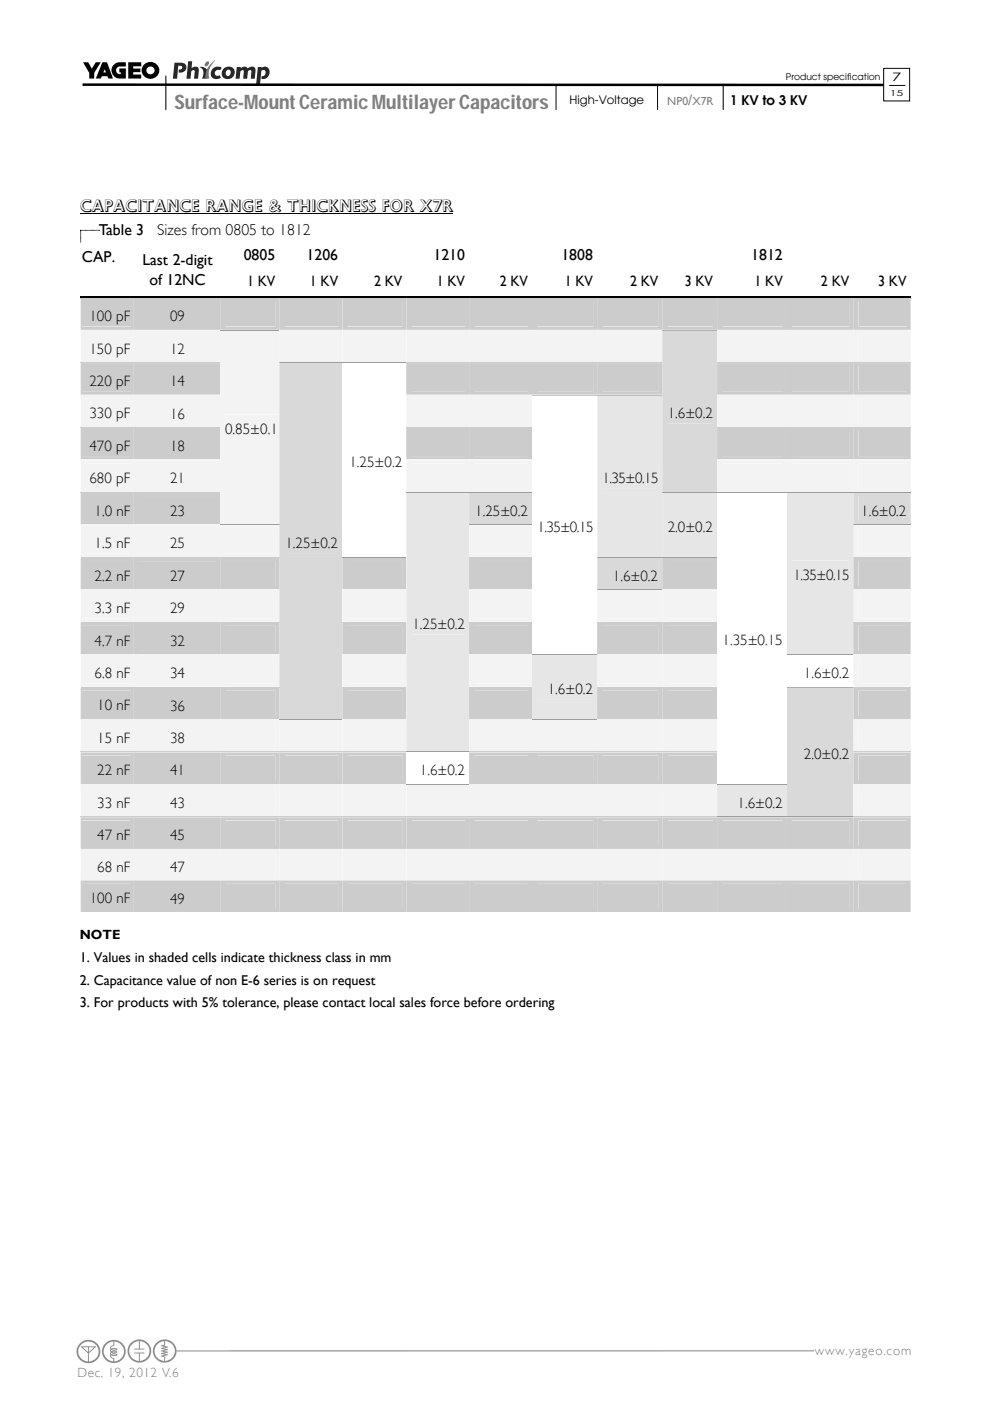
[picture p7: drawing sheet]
<svg xmlns="http://www.w3.org/2000/svg" width="210mm" height="297mm" viewBox="0 0 210 297" stroke-linecap="round" stroke-linejoin="round" font-family="sans-serif">
<path d="M117.9 18.2v5M139.5 18.2v5M153.4 18.2v5" fill="none" stroke="#000" stroke-width=".21"/>
<path d="M172.6 286.4h-140" fill="none" stroke="#808080" stroke-width=".21"/>
<g fill="#fff">
<circle cx="29.5" cy="286.5" r="2.49"/>
<circle cx="34.9" cy="286.5" r="2.49"/>
<circle cx="24.1" cy="286.6" r="2.49"/>
<circle cx="18.7" cy="286.6" r="2.5"/>
</g>
<g fill="#888f95">
<path d="M21.6 286.6a2.5 2.5 0 0 0 5 0 2.5 2.5 0 0 0-5 0zM22.6 285.1l.9-.6 .5-.1v.8a.55 .55 0 0 0-.5 .2 .55 .55 0 0 0 0 .7l-.2 .8 .2 .3a.55 .55 0 0 0 0 .7 .55 .55 0 0 0 .5 .2v.5a2.09 2.09 0 0 1-1.8-1.3 2.09 2.09 0 0 1 .4-2.2zM24.2 284.4a2.1 2.1 0 0 1 2.1 2.1 2.1 2.1 0 0 1-2.1 2.1v-.7l-.6-.2v-.3a1.52 1.52 0 0 0 1.3-.2 1.51 1.51 0 0 0-1.3-.2l-.1-.1a1.51 1.51 0 0 0 1.4-.2 1.51 1.51 0 0 0-1.3-.3l-.1-.1a1.51 1.51 0 0 0 1.4-.2 1.52 1.52 0 0 0-1.3-.2v-.3l.6-.2zM23.8 287.2h.9zM23.8 286.7h.9zM23.8 286.1h.9z"/>
<path d="M16.2 286.6a2.55 2.55 0 0 0 5.1 0 2.55 2.55 0 0 0-5.1 0zM17.5 285.6h1.2v1zM18.9 285.6h1.1l-1.1 1zM17.2 285.1a2.13 2.13 0 0 1 3.5 .5 2.13 2.13 0 0 1-1.8 3.1v-1.8l1.5-1.4-3.2-.1v.2l1.5 1.3v1.8a2.1 2.1 0 0 1-1.9-1.4 2.1 2.1 0 0 1 .4-2.2z"/>
<path d="M27.1 286.5a2.49 2.49 0 0 0 4.9 0 2.49 2.49 0 0 0-4.9 0zM28 285l.9-.6 .6-.1v1.6h-1v.2h2.1v-.2h-.9v-1.6a2.1 2.1 0 0 1 2 2.1 2.1 2.1 0 0 1-2 2.1v-1.5h.9v-.2h-2.1v.2h1v1.5a2.09 2.09 0 0 1-1.9-1.3 2.09 2.09 0 0 1 .4-2.2z"/>
<path d="M32.4 286.5a2.5 2.5 0 0 0 5 0 2.5 2.5 0 0 0-5 0zM33.4 285l.9-.6 .5-.1v.8l-.7 .2 1 .3-1 .3 1 .2-1 .3 1 .3-1 .3 1 .2-1 .3 .7 .2v.8a2.09 2.09 0 0 1-1.9-1.3 2.09 2.09 0 0 1 .5-2.2zM35 284.3a2.1 2.1 0 0 1 2.1 2.1 2.1 2.1 0 0 1-2.1 2.1v-.8l-.3-.2 1-.3-1-.2 1-.3-1-.3 1-.3-1-.2 1-.3-1-.3 .3-.1z"/>
</g>
<path d="M35.2 16.1v7.2" fill="none" stroke="#000" stroke-width=".21"/>
<path d="M43.6 13.3l.5-.3 .2 .1a.66 .66 0 0 1-.1 .7 .66 .66 0 0 1-.7 .2z" fill="#77787b"/>
<path d="M42.4 14.2a1.43 1.43 0 0 1 1.6 1.9v.6h-1.2a1.71 1.71 0 0 0-.4-2.5z" fill="#231f20"/>
<path d="M45 13.3l.6-.6v.1a3.7 3.7 0 0 0-1.2 3.9h-.9a3.9 3.9 0 0 1 1.5-3.4z" fill="#77787b"/>
<g fill="#231f20">
<path d="M39.9 13h.9l-.2 1.5a.9 .9 0 0 1 1.3-.3 .9 .9 0 0 1 .2 1.3l-.1 1.2h-.8l.1-1.7-.4-.1-.3 .2-.2 1.6h-.8z"/>
<path d="M45 14.7a1.6 1.6 0 0 1 2-.4l-.3 .6a.67 .67 0 0 0-1.1 .3 .67 .67 0 0 0 .7 .9l.3-.2 .2 .6a1.3 1.3 0 0 1-1.8 0 1.3 1.3 0 0 1 0-1.8z"/>
<path d="M50.2 14.2h.9l-.1 .3 .3-.2a.85 .85 0 0 1 1.2 .2 .94 .94 0 0 1 1.3-.3 .94 .94 0 0 1 .4 1.3l-.2 1.2h-.8l.1-1.6a.41 .41 0 0 0-.7 0l-.2 1.6h-.8l.1-1.6a.41 .41 0 0 0-.7 0l-.2 1.6h-.8z"/>
<path d="M37 13.3h1.3a1.06 1.06 0 0 1 1.2 1.1 1.06 1.06 0 0 1-1.2 1h-.4v-.7a.46 .46 0 0 0 .6-.1 .46 .46 0 0 0 0-.6l-.7-.1-.2 2.8h-.9z"/>
<path d="M54.7 14.2h.8v.2a1.09 1.09 0 0 1 1.4 0 1.09 1.09 0 0 1 .2 1.4 1.3 1.3 0 0 1-1.7 .9l.1-.6a.68 .68 0 0 0 .8-.4 .68 .68 0 0 0-.4-.9l-.5 .2-.3 2.9h-.8z"/>
<path d="M48 15a.55 .55 0 0 1 .8-.1 .55 .55 0 0 1 .1 .8 .55 .55 0 0 1-.8 .4 .55 .55 0 0 1-.2-.9zM47.3 14.7a1.36 1.36 0 0 0 .7 2.1 1.36 1.36 0 0 0 1.8-1.4 1.33 1.33 0 0 0-.9-1.3 1.33 1.33 0 0 0-1.6 .6z"/>
</g>
<path d="M17.5 17.9l170.4 .1" fill="none" stroke="#000" stroke-width=".53"/>
<g fill="#000">
<path d="M17.6 13.2h1.1l.8 1.4 .8-1.4h1.1l-1.4 2.3v1.1h-1.1v-1.1zM24 13.9l.9-.6 1.8-.1v.9h-1.3a.81 .81 0 0 0-.8 .9 .81 .81 0 0 0 1 .7v-.4h-.3v-.8h1.4v2.1h-1.4a1.73 1.73 0 0 1-1.3-2.7zM27.2 13.2h2.8v.9h-1.7v.4h1.5v.8h-1.5v.5h1.6v.8h-2.7z"/>
<path d="M21.7 13.2l-1.4 3.4h1.1l.2-.4h1.2l.2 .4h1l-1.3-3.4zM22.2 14.7l.3 .7h-.6z"/>
<path d="M30.1 15a1.85 1.85 0 0 0 3.7 0 1.85 1.85 0 0 0-3.7 0zM31.1 14.9a.85 .85 0 0 1 1.7 0 .85 .85 0 0 1-1.7 0z"/>
</g>
<path d="M187.4 14.5h5.5v6.9h-5.5z" fill-rule="evenodd" fill="#fff" stroke="#000" stroke-width=".21"/>
<path d="M188.7 18.1h3.3M16.9 45.2h79.1M21.1 48.8h-4v2.6" fill="none" stroke="#000" stroke-width=".21"/>
<g fill="#ccc">
<path d="M17.4 63.9h10.2v5.3h-10.2z"/>
<path d="M17.1 63.2h11.3v6.7h-11.3z"/>
<path d="M29.5 64.1h16.3v4.9h-16.3z"/>
<path d="M28.4 63.2h18.3v6.7h-18.3z"/>
<path d="M47.8 63.9h10.6v5.3h-10.6z"/>
<path d="M46.7 63.2h12.6v6.7h-12.6z"/>
<path d="M60.4 63.9h11.3v5.3h-11.3z"/>
<path d="M59.3 63.2h13.3v6.7h-13.3z"/>
<path d="M73.7 63.9h11.6v5.3h-11.6z"/>
<path d="M72.6 63.2h13.6v6.7h-13.6z"/>
<path d="M87.3 63.9h11.3v5.3h-11.3z"/>
<path d="M86.2 63.2h13.3v6.7h-13.3z"/>
<path d="M100.6 63.9h11.4v5.3h-11.4z"/>
<path d="M99.5 63.2h13.3v6.7h-13.3z"/>
<path d="M114 63.9h11.8v5.3h-11.8z"/>
<path d="M112.8 63.2h13.9v6.7h-13.9z"/>
<path d="M127.8 63.9h11.8v5.3h-11.8z"/>
<path d="M126.7 63.2h13.8v6.7h-13.8z"/>
<path d="M141.6 63.9h9.6v5.3h-9.6z"/>
<path d="M140.5 63.2h11.6v6.7h-11.6z"/>
<path d="M153.2 63.9h12.8v5.3h-12.8z"/>
<path d="M152.1 63.2h14.8v6.7h-14.8z"/>
<path d="M168 63.9h12.1v5.3h-12.1z"/>
<path d="M166.9 63.2h14.1v6.7h-14.1z"/>
<path d="M182.1 63.9h10.2v5.3h-10.2z"/>
<path d="M181 63.2h12.1v6.7h-12.1z"/>
</g>
<g fill="none" stroke="#000" stroke-width=".21">
<path d="M17.1 62.8h11.3M17.1 63.1h11.3M28.9 62.8h17.8M28.9 63.1h17.8M47.2 62.8h12.1M47.2 63.1h12.1M59.8 62.8h12.8M59.8 63.1h12.8M73.1 62.8h13.1M73.1 63.1h13.1M86.7 62.8h12.8M86.7 63.1h12.8"/>
<path d="M100 62.8h12.8M100 63.1h12.8M113.3 62.8h13.4M113.3 63.1h13.4M127.2 62.8h13.3M127.2 63.1h13.3M141 62.8h11.1M141 63.1h11.1M152.6 62.8h14.3M152.6 63.1h14.3M167.4 62.8h13.6M167.4 63.1h13.6"/>
<path d="M181.5 62.8h11.6M181.5 63.1h11.6"/>
</g>
<path d="M17.1 63.2h176" fill="none" stroke="#ccc" stroke-width=".21"/>
<g fill="#000">
<path d="M28.4 62.7h.5v.2h-.5zM28.4 63h.5v.2h-.5zM46.7 62.7h.5v.2h-.5zM46.7 63h.5v.2h-.5zM59.3 62.7h.5v.2h-.5zM59.3 63h.5v.2h-.5zM72.6 62.7h.5v.2h-.5zM72.6 63h.5v.2h-.5zM86.2 62.7h.5v.2h-.5zM86.2 63h.5v.2h-.5zM99.5 62.7h.5v.2h-.5zM99.5 63h.5v.2h-.5z"/>
<path d="M112.8 62.7h.5v.2h-.5zM112.8 63h.5v.2h-.5zM126.7 62.7h.5v.2h-.5zM126.7 63h.5v.2h-.5zM140.5 62.7h.5v.2h-.5zM140.5 63h.5v.2h-.5zM152.1 62.7h.5v.2h-.5zM152.1 63h.5v.2h-.5zM166.9 62.7h.5v.2h-.5zM166.9 63h.5v.2h-.5zM181 62.7h.5v.2h-.5zM181 63h.5v.2h-.5z"/>
</g>
<g fill="#f3f3f3">
<path d="M17.4 70.8h10.2v5.3h-10.2z"/>
<path d="M17.1 70.1h11.3v6.7h-11.3z"/>
<path d="M29.5 71h16.3v4.9h-16.3z"/>
<path d="M28.4 70.1h18.3v6.7h-18.3z"/>
<path d="M60.4 70.8h11.3v5.3h-11.3z"/>
<path d="M59.3 70.1h13.3v6.7h-13.3z"/>
<path d="M73.7 70.8h11.6v5.3h-11.6z"/>
<path d="M72.6 70.1h13.6v6.7h-13.6z"/>
<path d="M87.3 70.8h11.3v5.3h-11.3z"/>
<path d="M86.2 70.1h13.3v6.7h-13.3z"/>
<path d="M100.6 70.8h11.4v5.3h-11.4z"/>
<path d="M99.5 70.1h13.3v6.7h-13.3z"/>
<path d="M114 70.8h11.8v5.3h-11.8z"/>
<path d="M112.8 70.1h13.9v6.7h-13.9z"/>
<path d="M127.8 70.8h11.8v5.3h-11.8z"/>
<path d="M126.7 70.1h13.8v6.7h-13.8z"/>
<path d="M153.2 70.8h12.8v5.3h-12.8z"/>
<path d="M152.1 70.1h14.8v6.7h-14.8z"/>
<path d="M168 70.8h12.1v5.3h-12.1z"/>
<path d="M166.9 70.1h14.1v6.7h-14.1z"/>
<path d="M182.1 70.8h10.2v5.3h-10.2z"/>
<path d="M181 70.1h12.1v6.7h-12.1z"/>
</g>
<path d="M17.1 70h29.6M59.3 70h81.2M152.1 70h41" fill="none" stroke="#f3f3f3" stroke-width=".21"/>
<path d="M46.7 70h12.6M140.5 70h11.6" fill="none" stroke="#9a9a9a" stroke-width=".21"/>
<g fill="#ccc">
<path d="M17.4 77.7h10.2v5.3h-10.2z"/>
<path d="M17.1 77h11.3v6.7h-11.3z"/>
<path d="M29.5 77.9h16.3v4.9h-16.3z"/>
<path d="M28.4 77h18.3v6.7h-18.3z"/>
<path d="M87.3 77.7h11.3v5.3h-11.3z"/>
<path d="M86.2 77h13.3v6.7h-13.3z"/>
<path d="M100.6 77.7h11.4v5.3h-11.4z"/>
<path d="M99.5 77h13.3v6.7h-13.3z"/>
<path d="M114 77.7h11.8v5.3h-11.8z"/>
<path d="M112.8 77h13.9v6.7h-13.9z"/>
<path d="M127.8 77.7h11.8v5.3h-11.8z"/>
<path d="M126.7 77h13.8v6.7h-13.8z"/>
<path d="M153.2 77.7h12.8v5.3h-12.8z"/>
<path d="M152.1 77h14.8v6.7h-14.8z"/>
<path d="M168 77.7h12.1v5.3h-12.1z"/>
<path d="M166.9 77h14.1v6.7h-14.1z"/>
<path d="M182.1 77.7h10.2v5.3h-10.2z"/>
<path d="M181 77h12.1v6.7h-12.1z"/>
</g>
<path d="M17.1 76.9h29.6M86.2 76.9h54.3M152.1 76.9h41" fill="none" stroke="#ccc" stroke-width=".21"/>
<path d="M59.3 76.9h26.9" fill="none" stroke="#9a9a9a" stroke-width=".21"/>
<g fill="#f3f3f3">
<path d="M17.4 84.5h10.2v5.3h-10.2z"/>
<path d="M17.1 83.9h11.3v6.7h-11.3z"/>
<path d="M29.5 84.7h16.3v5h-16.3z"/>
<path d="M28.4 83.9h18.3v6.7h-18.3z"/>
<path d="M87.3 84.5h11.3v5.3h-11.3z"/>
<path d="M86.2 83.9h13.3v6.7h-13.3z"/>
<path d="M100.6 84.5h11.4v5.3h-11.4z"/>
<path d="M99.5 83.9h13.3v6.7h-13.3z"/>
<path d="M153.2 84.5h12.8v5.3h-12.8z"/>
<path d="M152.1 83.9h14.8v6.7h-14.8z"/>
<path d="M168 84.5h12.1v5.3h-12.1z"/>
<path d="M166.9 83.9h14.1v6.7h-14.1z"/>
<path d="M182.1 84.5h10.2v5.3h-10.2z"/>
<path d="M181 83.9h12.1v6.7h-12.1z"/>
</g>
<path d="M17.1 83.8h29.6M86.2 83.8h26.6M152.1 83.8h41" fill="none" stroke="#f3f3f3" stroke-width=".21"/>
<path d="M112.8 83.8h27.7" fill="none" stroke="#9a9a9a" stroke-width=".21"/>
<g fill="#ccc">
<path d="M17.4 91.4h10.2v5.3h-10.2z"/>
<path d="M17.1 90.7h11.3v6.7h-11.3z"/>
<path d="M29.5 91.6h16.3v5h-16.3z"/>
<path d="M28.4 90.7h18.3v6.7h-18.3z"/>
<path d="M87.3 91.4h11.3v5.3h-11.3z"/>
<path d="M86.2 90.7h13.3v6.7h-13.3z"/>
<path d="M100.6 91.4h11.4v5.3h-11.4z"/>
<path d="M99.5 90.7h13.3v6.7h-13.3z"/>
<path d="M153.2 91.4h12.8v5.3h-12.8z"/>
<path d="M152.1 90.7h14.8v6.7h-14.8z"/>
<path d="M168 91.4h12.1v5.3h-12.1z"/>
<path d="M166.9 90.7h14.1v6.7h-14.1z"/>
<path d="M182.1 91.4h10.2v5.3h-10.2z"/>
<path d="M181 90.7h12.1v6.7h-12.1z"/>
</g>
<path d="M17.1 90.6h29.6M86.2 90.6h26.6M152.1 90.6h41" fill="none" stroke="#ccc" stroke-width=".21"/>
<g fill="#f3f3f3">
<path d="M17.4 98.3h10.2v5.3h-10.2z"/>
<path d="M17.1 97.6h11.3v6.7h-11.3z"/>
<path d="M29.5 98.5h16.3v4.9h-16.3z"/>
<path d="M28.4 97.6h18.3v6.7h-18.3z"/>
<path d="M87.3 98.3h11.3v5.3h-11.3z"/>
<path d="M86.2 97.6h13.3v6.7h-13.3z"/>
<path d="M100.6 98.3h11.4v5.3h-11.4z"/>
<path d="M99.5 97.6h13.3v6.7h-13.3z"/>
</g>
<g fill="#d9d9d9">
<path d="M141.6 84.5h9.6v5.2h-9.6z"/>
<path d="M140.5 70.1h11.6v34.2h-11.6z"/>
</g>
<g fill="#f3f3f3">
<path d="M153.2 98.3h12.8v5.3h-12.8z"/>
<path d="M152.1 97.6h14.8v6.7h-14.8z"/>
<path d="M168 98.3h12.1v5.3h-12.1z"/>
<path d="M166.9 97.6h14.1v6.7h-14.1z"/>
<path d="M182.1 98.3h10.2v5.3h-10.2z"/>
<path d="M181 97.6h12.1v6.7h-12.1z"/>
</g>
<path d="M17.1 97.5h29.6M86.2 97.5h26.6M152.1 97.5h41" fill="none" stroke="#f3f3f3" stroke-width=".21"/>
<g fill="#ccc">
<path d="M17.4 105.2h10.2v5.3h-10.2z"/>
<path d="M17.1 104.5h11.3v6.7h-11.3z"/>
<path d="M29.5 105.4h16.3v4.9h-16.3z"/>
<path d="M28.4 104.5h18.3v6.7h-18.3z"/>
</g>
<g fill="#f3f3f3">
<path d="M47.3 87.9h12v5.3h-12z"/>
<path d="M46.7 70.1h12.6v41.1h-12.6z"/>
</g>
<g fill="#d9d9d9">
<path d="M100.6 105.2h11.4v5.3h-11.4z"/>
<path d="M99.5 104.5h13.3v6.7h-13.3z"/>
<path d="M182.1 105.2h10.2v5.3h-10.2z"/>
<path d="M181 104.5h12.1v6.7h-12.1z"/>
</g>
<path d="M17.1 104.4h29.6" fill="none" stroke="#ccc" stroke-width=".21"/>
<path d="M86.2 104.4h26.6M140.5 104.4h52.6" fill="none" stroke="#9a9a9a" stroke-width=".21"/>
<g fill="#f3f3f3">
<path d="M17.4 112.1h10.2v5.2h-10.2z"/>
<path d="M17.1 111.4h11.3v6.7h-11.3z"/>
<path d="M29.5 112.2h16.3v5h-16.3z"/>
<path d="M28.4 111.4h18.3v6.7h-18.3z"/>
<path d="M47.8 112.1h10.6v5.2h-10.6z"/>
<path d="M46.7 111.4h12.6v6.7h-12.6z"/>
</g>
<g fill="#fff">
<path d="M73.7 94.8h11.6v5.3h-11.6z"/>
<path d="M72.6 77h13.6v41.1h-13.6z"/>
</g>
<g fill="#f3f3f3">
<path d="M100.6 112.1h11.4v5.2h-11.4z"/>
<path d="M99.5 111.4h13.3v6.7h-13.3z"/>
</g>
<g fill="#e6e6e6">
<path d="M127.8 98.2h11.8v5.3h-11.8z"/>
<path d="M126.7 83.9h13.8v34.2h-13.8z"/>
<path d="M141.6 108.5h9.6v5.3h-9.6z"/>
<path d="M140.5 104.5h11.6v13.6h-11.6z"/>
</g>
<g fill="#f3f3f3">
<path d="M182.1 112.1h10.2v5.2h-10.2z"/>
<path d="M181 111.4h12.1v6.7h-12.1z"/>
</g>
<path d="M17.1 111.3h29.6" fill="none" stroke="#f3f3f3" stroke-width=".21"/>
<path d="M46.7 111.3h12.6M99.5 111.3h13.3M181 111.3h12.1" fill="none" stroke="#9a9a9a" stroke-width=".21"/>
<g fill="#ccc">
<path d="M17.4 118.9h10.2v5.3h-10.2z"/>
<path d="M17.1 118.3h11.3v6.6h-11.3z"/>
<path d="M29.5 119.1h16.3v5h-16.3z"/>
<path d="M28.4 118.3h18.3v6.6h-18.3z"/>
<path d="M47.8 118.9h10.6v5.3h-10.6z"/>
<path d="M46.7 118.3h12.6v6.6h-12.6z"/>
<path d="M73.7 118.9h11.6v5.3h-11.6z"/>
<path d="M72.6 118.3h13.6v6.6h-13.6z"/>
<path d="M100.6 118.9h11.4v5.3h-11.4z"/>
<path d="M99.5 118.3h13.3v6.6h-13.3z"/>
</g>
<g fill="#d9d9d9">
<path d="M127.8 118.9h11.8v5.3h-11.8z"/>
<path d="M126.7 118.3h13.8v6.6h-13.8z"/>
</g>
<g fill="#ccc">
<path d="M141.6 118.9h9.6v5.3h-9.6z"/>
<path d="M140.5 118.3h11.6v6.6h-11.6z"/>
<path d="M182.1 118.9h10.2v5.3h-10.2z"/>
<path d="M181 118.3h12.1v6.6h-12.1z"/>
</g>
<path d="M17.1 118.2h42.2M99.5 118.2h13.3M181 118.2h12.1" fill="none" stroke="#ccc" stroke-width=".21"/>
<path d="M72.6 118.2h13.6M126.7 118.2h25.4" fill="none" stroke="#9a9a9a" stroke-width=".21"/>
<g fill="#f3f3f3">
<path d="M17.4 125.8h10.2v5.3h-10.2z"/>
<path d="M17.1 125.1h11.3v6.7h-11.3z"/>
<path d="M29.5 126h16.3v5h-16.3z"/>
<path d="M28.4 125.1h18.3v6.7h-18.3z"/>
<path d="M47.8 125.8h10.6v5.3h-10.6z"/>
<path d="M46.7 125.1h12.6v6.7h-12.6z"/>
<path d="M73.7 125.8h11.6v5.3h-11.6z"/>
<path d="M72.6 125.1h13.6v6.7h-13.6z"/>
<path d="M100.6 125.8h11.4v5.3h-11.4z"/>
<path d="M99.5 125.1h13.3v6.7h-13.3z"/>
<path d="M127.8 125.8h11.8v5.3h-11.8z"/>
<path d="M126.7 125.1h13.8v6.7h-13.8z"/>
<path d="M141.6 125.8h9.6v5.3h-9.6z"/>
<path d="M140.5 125.1h11.6v6.7h-11.6z"/>
<path d="M182.1 125.8h10.2v5.3h-10.2z"/>
<path d="M181 125.1h12.1v6.7h-12.1z"/>
</g>
<path d="M17.1 125h42.2M72.6 125h13.6M99.5 125h13.3M140.5 125h11.6M181 125h12.1" fill="none" stroke="#f3f3f3" stroke-width=".21"/>
<path d="M126.7 125h13.8" fill="none" stroke="#9a9a9a" stroke-width=".21"/>
<g fill="#ccc">
<path d="M17.4 132.7h10.2v5.3h-10.2z"/>
<path d="M17.1 132h11.3v6.7h-11.3z"/>
<path d="M29.5 132.9h16.3v4.9h-16.3z"/>
<path d="M28.4 132h18.3v6.7h-18.3z"/>
<path d="M47.8 132.7h10.6v5.3h-10.6z"/>
<path d="M46.7 132h12.6v6.7h-12.6z"/>
<path d="M73.7 132.7h11.6v5.3h-11.6z"/>
<path d="M72.6 132h13.6v6.7h-13.6z"/>
<path d="M100.6 132.7h11.4v5.3h-11.4z"/>
<path d="M99.5 132h13.3v6.7h-13.3z"/>
</g>
<g fill="#fff">
<path d="M114 108.5h11.8v5.3h-11.8z"/>
<path d="M112.8 83.9h13.9v54.8h-13.9z"/>
</g>
<g fill="#ccc">
<path d="M127.8 132.7h11.8v5.3h-11.8z"/>
<path d="M126.7 132h13.8v6.7h-13.8z"/>
<path d="M141.6 132.7h9.6v5.3h-9.6z"/>
<path d="M140.5 132h11.6v6.7h-11.6z"/>
</g>
<g fill="#e6e6e6">
<path d="M168 118.9h12.1v5.2h-12.1z"/>
<path d="M166.9 104.5h14.1v34.2h-14.1z"/>
</g>
<g fill="#ccc">
<path d="M182.1 132.7h10.2v5.3h-10.2z"/>
<path d="M181 132h12.1v6.7h-12.1z"/>
</g>
<path d="M17.1 131.9h42.2M72.6 131.9h13.6M99.5 131.9h13.3M126.7 131.9h25.4M181 131.9h12.1" fill="none" stroke="#ccc" stroke-width=".21"/>
<g fill="#f3f3f3">
<path d="M17.4 139.6h10.2v5.3h-10.2z"/>
<path d="M17.1 138.9h11.3v6.7h-11.3z"/>
<path d="M29.5 139.8h16.3v4.9h-16.3z"/>
<path d="M28.4 138.9h18.3v6.7h-18.3z"/>
<path d="M47.8 139.6h10.6v5.3h-10.6z"/>
<path d="M46.7 138.9h12.6v6.7h-12.6z"/>
<path d="M73.7 139.6h11.6v5.3h-11.6z"/>
<path d="M72.6 138.9h13.6v6.7h-13.6z"/>
<path d="M100.6 139.6h11.4v5.3h-11.4z"/>
<path d="M99.5 138.9h13.3v6.7h-13.3z"/>
<path d="M127.8 139.6h11.8v5.3h-11.8z"/>
<path d="M126.7 138.9h13.8v6.7h-13.8z"/>
<path d="M141.6 139.6h9.6v5.3h-9.6z"/>
<path d="M140.5 138.9h11.6v6.7h-11.6z"/>
<path d="M182.1 139.6h10.2v5.3h-10.2z"/>
<path d="M181 138.9h12.1v6.7h-12.1z"/>
</g>
<path d="M17.1 138.8h42.2M72.6 138.8h13.6M99.5 138.8h13.3M126.7 138.8h25.4M181 138.8h12.1" fill="none" stroke="#f3f3f3" stroke-width=".21"/>
<path d="M112.8 138.8h13.9M166.9 138.8h14.1" fill="none" stroke="#9a9a9a" stroke-width=".21"/>
<g fill="#ccc">
<path d="M17.4 146.5h10.2v5.2h-10.2z"/>
<path d="M17.1 145.8h11.3v6.7h-11.3z"/>
<path d="M29.5 146.6h16.3v5h-16.3z"/>
<path d="M28.4 145.8h18.3v6.7h-18.3z"/>
<path d="M47.8 146.5h10.6v5.2h-10.6z"/>
<path d="M46.7 145.8h12.6v6.7h-12.6z"/>
</g>
<g fill="#d9d9d9">
<path d="M60.4 112h11.3v5.3h-11.3z"/>
<path d="M59.3 77h13.3v75.5h-13.3z"/>
</g>
<g fill="#ccc">
<path d="M73.7 146.5h11.6v5.2h-11.6z"/>
<path d="M72.6 145.8h13.6v6.7h-13.6z"/>
<path d="M100.6 146.5h11.4v5.2h-11.4z"/>
<path d="M99.5 145.8h13.3v6.7h-13.3z"/>
</g>
<g fill="#e6e6e6">
<path d="M114 142.9h11.8v5.3h-11.8z"/>
<path d="M112.8 138.9h13.9v13.6h-13.9z"/>
</g>
<g fill="#ccc">
<path d="M127.8 146.5h11.8v5.2h-11.8z"/>
<path d="M126.7 145.8h13.8v6.7h-13.8z"/>
<path d="M141.6 146.5h9.6v5.2h-9.6z"/>
<path d="M140.5 145.8h11.6v6.7h-11.6z"/>
<path d="M182.1 146.5h10.2v5.2h-10.2z"/>
<path d="M181 145.8h12.1v6.7h-12.1z"/>
</g>
<path d="M17.1 145.7h42.2M72.6 145.7h13.6M99.5 145.7h13.3M126.7 145.7h25.4M181 145.7h12.1" fill="none" stroke="#ccc" stroke-width=".21"/>
<path d="M166.9 145.7h14.1" fill="none" stroke="#9a9a9a" stroke-width=".21"/>
<g fill="#f3f3f3">
<path d="M17.4 153.3h10.2v5.3h-10.2z"/>
<path d="M17.1 152.7h11.3v6.6h-11.3z"/>
<path d="M29.5 153.5h16.3v5h-16.3z"/>
<path d="M28.4 152.7h18.3v6.6h-18.3z"/>
<path d="M47.8 153.3h10.6v5.3h-10.6z"/>
<path d="M46.7 152.7h12.6v6.6h-12.6z"/>
<path d="M60.4 153.3h11.3v5.3h-11.3z"/>
<path d="M59.3 152.7h13.3v6.6h-13.3z"/>
<path d="M73.7 153.3h11.6v5.3h-11.6z"/>
<path d="M72.6 152.7h13.6v6.6h-13.6z"/>
</g>
<g fill="#e6e6e6">
<path d="M87.3 129.2h11.3v5.3h-11.3z"/>
<path d="M86.2 104.5h13.3v54.8h-13.3z"/>
</g>
<g fill="#f3f3f3">
<path d="M100.6 153.3h11.4v5.3h-11.4z"/>
<path d="M99.5 152.7h13.3v6.6h-13.3z"/>
<path d="M114 153.3h11.8v5.3h-11.8z"/>
<path d="M112.8 152.7h13.9v6.6h-13.9z"/>
<path d="M127.8 153.3h11.8v5.3h-11.8z"/>
<path d="M126.7 152.7h13.8v6.6h-13.8z"/>
<path d="M141.6 153.3h9.6v5.3h-9.6z"/>
<path d="M140.5 152.7h11.6v6.6h-11.6z"/>
<path d="M182.1 153.3h10.2v5.3h-10.2z"/>
<path d="M181 152.7h12.1v6.6h-12.1z"/>
</g>
<path d="M17.1 152.5h42.2M72.6 152.5h13.6M99.5 152.5h13.3M126.7 152.5h25.4M181 152.5h12.1" fill="none" stroke="#f3f3f3" stroke-width=".21"/>
<path d="M59.3 152.5h13.3M112.8 152.5h13.9" fill="none" stroke="#9a9a9a" stroke-width=".21"/>
<g fill="#ccc">
<path d="M17.4 160.2h10.2v5.3h-10.2z"/>
<path d="M17.1 159.5h11.3v6.7h-11.3z"/>
<path d="M29.5 160.4h16.3v5h-16.3z"/>
<path d="M28.4 159.5h18.3v6.7h-18.3z"/>
<path d="M47.8 160.2h10.6v5.3h-10.6z"/>
<path d="M46.7 159.5h12.6v6.7h-12.6z"/>
<path d="M60.4 160.2h11.3v5.3h-11.3z"/>
<path d="M59.3 159.5h13.3v6.7h-13.3z"/>
<path d="M73.7 160.2h11.6v5.3h-11.6z"/>
<path d="M72.6 159.5h13.6v6.7h-13.6z"/>
</g>
<g fill="#fff">
<path d="M87.3 160.2h11.3v5.3h-11.3z"/>
<path d="M86.2 159.5h13.3v6.7h-13.3z"/>
</g>
<g fill="#ccc">
<path d="M100.6 160.2h11.4v5.3h-11.4z"/>
<path d="M99.5 159.5h13.3v6.7h-13.3z"/>
<path d="M114 160.2h11.8v5.3h-11.8z"/>
<path d="M112.8 159.5h13.9v6.7h-13.9z"/>
<path d="M127.8 160.2h11.8v5.3h-11.8z"/>
<path d="M126.7 159.5h13.8v6.7h-13.8z"/>
<path d="M141.6 160.2h9.6v5.3h-9.6z"/>
<path d="M140.5 159.5h11.6v6.7h-11.6z"/>
</g>
<g fill="#fff">
<path d="M153.2 132.6h12.8v5.3h-12.8z"/>
<path d="M152.1 104.5h14.8v61.7h-14.8z"/>
</g>
<g fill="#ccc">
<path d="M182.1 160.2h10.2v5.3h-10.2z"/>
<path d="M181 159.5h12.1v6.7h-12.1z"/>
</g>
<path d="M17.1 159.4h69.1M99.5 159.4h52.6M181 159.4h12.1" fill="none" stroke="#ccc" stroke-width=".21"/>
<path d="M86.2 159.4h13.3" fill="none" stroke="#9a9a9a" stroke-width=".21"/>
<g fill="#f3f3f3">
<path d="M17.4 167.1h10.2v5.3h-10.2z"/>
<path d="M17.1 166.4h11.3v6.7h-11.3z"/>
<path d="M29.5 167.3h16.3v4.9h-16.3z"/>
<path d="M28.4 166.4h18.3v6.7h-18.3z"/>
<path d="M47.8 167.1h10.6v5.3h-10.6z"/>
<path d="M46.7 166.4h12.6v6.7h-12.6z"/>
<path d="M60.4 167.1h11.3v5.3h-11.3z"/>
<path d="M59.3 166.4h13.3v6.7h-13.3z"/>
<path d="M73.7 167.1h11.6v5.3h-11.6z"/>
<path d="M72.6 166.4h13.6v6.7h-13.6z"/>
<path d="M87.3 167.1h11.3v5.3h-11.3z"/>
<path d="M86.2 166.4h13.3v6.7h-13.3z"/>
<path d="M100.6 167.1h11.4v5.3h-11.4z"/>
<path d="M99.5 166.4h13.3v6.7h-13.3z"/>
<path d="M114 167.1h11.8v5.3h-11.8z"/>
<path d="M112.8 166.4h13.9v6.7h-13.9z"/>
<path d="M127.8 167.1h11.8v5.3h-11.8z"/>
<path d="M126.7 166.4h13.8v6.7h-13.8z"/>
<path d="M141.6 167.1h9.6v5.3h-9.6z"/>
<path d="M140.5 166.4h11.6v6.7h-11.6z"/>
</g>
<g fill="#e6e6e6">
<path d="M153.2 167.1h12.8v5.3h-12.8z"/>
<path d="M152.1 166.4h14.8v6.7h-14.8z"/>
</g>
<g fill="#d9d9d9">
<path d="M168 156.7h12.1v5.3h-12.1z"/>
<path d="M166.9 145.8h14.1v27.3h-14.1z"/>
</g>
<g fill="#f3f3f3">
<path d="M182.1 167.1h10.2v5.3h-10.2z"/>
<path d="M181 166.4h12.1v6.7h-12.1z"/>
</g>
<path d="M17.1 166.3h69.1M99.5 166.3h52.6M181 166.3h12.1" fill="none" stroke="#f3f3f3" stroke-width=".21"/>
<path d="M86.2 166.3h13.3M152.1 166.3h14.8" fill="none" stroke="#9a9a9a" stroke-width=".21"/>
<g fill="#ccc">
<path d="M17.4 174h10.2v5.3h-10.2z"/>
<path d="M17.1 173.3h11.3v6.7h-11.3z"/>
<path d="M29.5 174.2h16.3v4.9h-16.3z"/>
<path d="M28.4 173.3h18.3v6.7h-18.3z"/>
<path d="M47.8 174h10.6v5.3h-10.6z"/>
<path d="M46.7 173.3h12.6v6.7h-12.6z"/>
<path d="M60.4 174h11.3v5.3h-11.3z"/>
<path d="M59.3 173.3h13.3v6.7h-13.3z"/>
<path d="M73.7 174h11.6v5.3h-11.6z"/>
<path d="M72.6 173.3h13.6v6.7h-13.6z"/>
<path d="M87.3 174h11.3v5.3h-11.3z"/>
<path d="M86.2 173.3h13.3v6.7h-13.3z"/>
<path d="M100.6 174h11.4v5.3h-11.4z"/>
<path d="M99.5 173.3h13.3v6.7h-13.3z"/>
<path d="M114 174h11.8v5.3h-11.8z"/>
<path d="M112.8 173.3h13.9v6.7h-13.9z"/>
<path d="M127.8 174h11.8v5.3h-11.8z"/>
<path d="M126.7 173.3h13.8v6.7h-13.8z"/>
<path d="M141.6 174h9.6v5.3h-9.6z"/>
<path d="M140.5 173.3h11.6v6.7h-11.6z"/>
<path d="M153.2 174h12.8v5.3h-12.8z"/>
<path d="M152.1 173.3h14.8v6.7h-14.8z"/>
<path d="M168 174h12.1v5.3h-12.1z"/>
<path d="M166.9 173.3h14.1v6.7h-14.1z"/>
<path d="M182.1 174h10.2v5.3h-10.2z"/>
<path d="M181 173.3h12.1v6.7h-12.1z"/>
</g>
<path d="M17.1 173.2h135M181 173.2h12.1" fill="none" stroke="#ccc" stroke-width=".21"/>
<path d="M152.1 173.2h28.9" fill="none" stroke="#9a9a9a" stroke-width=".21"/>
<g fill="#f3f3f3">
<path d="M17.4 180.7h10.2v5.3h-10.2z"/>
<path d="M17.1 180h11.3v6.7h-11.3z"/>
<path d="M29.5 180.9h16.3v4.9h-16.3z"/>
<path d="M28.4 180h18.3v6.7h-18.3z"/>
<path d="M47.8 180.7h10.6v5.3h-10.6z"/>
<path d="M46.7 180h12.6v6.7h-12.6z"/>
<path d="M60.4 180.7h11.3v5.3h-11.3z"/>
<path d="M59.3 180h13.3v6.7h-13.3z"/>
<path d="M73.7 180.7h11.6v5.3h-11.6z"/>
<path d="M72.6 180h13.6v6.7h-13.6z"/>
<path d="M87.3 180.7h11.3v5.3h-11.3z"/>
<path d="M86.2 180h13.3v6.7h-13.3z"/>
<path d="M100.6 180.7h11.4v5.3h-11.4z"/>
<path d="M99.5 180h13.3v6.7h-13.3z"/>
<path d="M114 180.7h11.8v5.3h-11.8z"/>
<path d="M112.8 180h13.9v6.7h-13.9z"/>
<path d="M127.8 180.7h11.8v5.3h-11.8z"/>
<path d="M126.7 180h13.8v6.7h-13.8z"/>
<path d="M141.6 180.7h9.6v5.3h-9.6z"/>
<path d="M140.5 180h11.6v6.7h-11.6z"/>
<path d="M153.2 180.7h12.8v5.3h-12.8z"/>
<path d="M152.1 180h14.8v6.7h-14.8z"/>
<path d="M168 180.7h12.1v5.3h-12.1z"/>
<path d="M166.9 180h14.1v6.7h-14.1z"/>
<path d="M182.1 180.7h10.2v5.3h-10.2z"/>
<path d="M181 180h12.1v6.7h-12.1z"/>
</g>
<g fill="#ccc">
<path d="M17.4 187.4h10.2v5.3h-10.2z"/>
<path d="M17.1 186.7h11.3v6.7h-11.3z"/>
<path d="M29.5 187.6h16.3v4.9h-16.3z"/>
<path d="M28.4 186.7h18.3v6.7h-18.3z"/>
<path d="M47.8 187.4h10.6v5.3h-10.6z"/>
<path d="M46.7 186.7h12.6v6.7h-12.6z"/>
<path d="M60.4 187.4h11.3v5.3h-11.3z"/>
<path d="M59.3 186.7h13.3v6.7h-13.3z"/>
<path d="M73.7 187.4h11.6v5.3h-11.6z"/>
<path d="M72.6 186.7h13.6v6.7h-13.6z"/>
<path d="M87.3 187.4h11.3v5.3h-11.3z"/>
<path d="M86.2 186.7h13.3v6.7h-13.3z"/>
<path d="M100.6 187.4h11.4v5.3h-11.4z"/>
<path d="M99.5 186.7h13.3v6.7h-13.3z"/>
<path d="M114 187.4h11.8v5.3h-11.8z"/>
<path d="M112.8 186.7h13.9v6.7h-13.9z"/>
<path d="M127.8 187.4h11.8v5.3h-11.8z"/>
<path d="M126.7 186.7h13.8v6.7h-13.8z"/>
<path d="M141.6 187.4h9.6v5.3h-9.6z"/>
<path d="M140.5 186.7h11.6v6.7h-11.6z"/>
<path d="M153.2 187.4h12.8v5.3h-12.8z"/>
<path d="M152.1 186.7h14.8v6.7h-14.8z"/>
<path d="M168 187.4h12.1v5.3h-12.1z"/>
<path d="M166.9 186.7h14.1v6.7h-14.1z"/>
<path d="M182.1 187.4h10.2v5.3h-10.2z"/>
<path d="M181 186.7h12.1v6.7h-12.1z"/>
</g>
<text font-size="4.2" fill="#808080" x="37" y="23">Surface-Mount Ceramic Multilayer Capacitors</text>
<text font-size="3.5" x="16.9" y="44.9">CAPACITANCE RANGE &amp; THICKNESS FOR X7R</text>
<g font-size="3.3">
<text x="20.9" y="49.9">Table 3</text>
<text x="33.3" y="49.9">Sizes from 0805 to 1812</text>
<text x="17.4" y="55.5">CAP.</text>
<text x="30.2" y="56.2">Last 2-digit</text>
<text x="51.7" y="55.1">0805</text>
<text x="65" y="55.1">1206</text>
<text x="92" y="55.1">1210</text>
<text x="119.1" y="55.1">1808</text>
<text x="159.3" y="55.1">1812</text>
<text x="31.7" y="60.4">of 12NC</text>
</g>
<text font-size="3.2" fill="#808080" x="146" y="22.2">/</text>
<g font-size="3.2">
<text x="52.4" y="60.7">1 KV</text>
<text x="65.7" y="60.7">1 KV</text>
<text x="79.3" y="60.7">2 KV</text>
<text x="92.7" y="60.7">1 KV</text>
<text x="106" y="60.7">2 KV</text>
<text x="119.8" y="60.7">1 KV</text>
<text x="133.6" y="60.7">2 KV</text>
<text x="145.2" y="60.7">3 KV</text>
<text x="160.1" y="60.7">1 KV</text>
<text x="174.1" y="60.7">2 KV</text>
<text x="186.3" y="60.7">3 KV</text>
<text x="19" y="68.1">100 pF</text>
<text x="36.1" y="68.1">09</text>
<text x="19" y="75">150 pF</text>
<text x="36.1" y="75">12</text>
<text x="19" y="81.8">220 pF</text>
<text x="36.1" y="81.9">14</text>
<text x="19" y="88.7">330 pF</text>
<text x="36.1" y="88.7">16</text>
<text x="141.6" y="88.6">1.6±0.2</text>
<text x="19" y="95.6">470 pF</text>
<text x="36.1" y="95.6">18</text>
<text x="47.8" y="92.1">0.85±0.1</text>
<text x="74.1" y="99">1.25±0.2</text>
<text x="19" y="102.5">680 pF</text>
<text x="36.1" y="102.5">21</text>
<text x="127.8" y="102.4">1.35±0.15</text>
<text x="20.1" y="109.3">1.0 nF</text>
<text x="36.1" y="109.4">23</text>
<text x="100.8" y="109.3">1.25±0.2</text>
<text x="114" y="112.7">1.35±0.15</text>
<text x="141.6" y="112.7">2.0±0.2</text>
<text x="182.7" y="109.3">1.6±0.2</text>
<text x="20.1" y="116.2">1.5 nF</text>
<text x="36.1" y="116.2">25</text>
<text x="60.5" y="116.1">1.25±0.2</text>
<text x="20.1" y="123.1">2.2 nF</text>
<text x="36.1" y="123.1">27</text>
<text x="130" y="123.1">1.6±0.2</text>
<text x="168.3" y="123">1.35±0.15</text>
<text x="20.1" y="130">3.3 nF</text>
<text x="36.1" y="130">29</text>
<text x="20.1" y="136.9">4.7 nF</text>
<text x="36.1" y="136.9">32</text>
<text x="87.5" y="133.3">1.25±0.2</text>
<text x="153.3" y="136.8">1.35±0.15</text>
<text x="20.1" y="143.7">6.8 nF</text>
<text x="36.1" y="143.8">34</text>
<text x="170.5" y="143.7">1.6±0.2</text>
<text x="116.2" y="147.1">1.6±0.2</text>
<text x="20.6" y="150.6">10 nF</text>
<text x="36.1" y="150.6">36</text>
<text x="20.6" y="157.5">15 nF</text>
<text x="36.1" y="157.5">38</text>
<text x="170.5" y="160.9">2.0±0.2</text>
<text x="20.6" y="164.4">22 nF</text>
<text x="36.1" y="164.4">41</text>
<text x="89" y="164.4">1.6±0.2</text>
<text x="20.6" y="171.3">33 nF</text>
<text x="36.1" y="171.3">43</text>
<text x="156.4" y="171.3">1.6±0.2</text>
<text x="20.6" y="178.1">47 nF</text>
<text x="36.1" y="178.2">45</text>
<text x="20.6" y="184.8">68 nF</text>
<text x="36.1" y="184.9">47</text>
<text x="19" y="191.6">100 nF</text>
<text x="36.1" y="191.6">49</text>
</g>
<g font-size="3">
<text x="16.9" y="204.1">1. Values in shaded cells indicate thickness class in mm</text>
<text x="16.9" y="208.8">2. Capacitance value of non E-6 series is on request</text>
<text x="16.9" y="213.6">3. For products with 5% tolerance, please contact local sales force before ordering</text>
</g>
<g font-size="2.8">
<text x="154.9" y="22.2">1 KV to 3 KV</text>
<text x="16.9" y="199.2">NOTE</text>
</g>
<g font-size="2.8" fill="#7e7e7e">
<text x="172.8" y="287.2">www.yageo.com</text>
<text x="16.4" y="292">Dec. 19, 2012 V.6</text>
</g>
<g font-size="2.5">
<text x="189.1" y="17.1">7</text>
<text x="120.8" y="21.9">High-Voltage</text>
</g>
<text font-size="2.5" fill="#808080" x="141.5" y="22.2">NP0 X7R</text>
<text font-size="1.9" x="166.7" y="16.9">Product specification</text>
<text font-size="1.8" x="188.7" y="20.4">15</text>
</svg>
